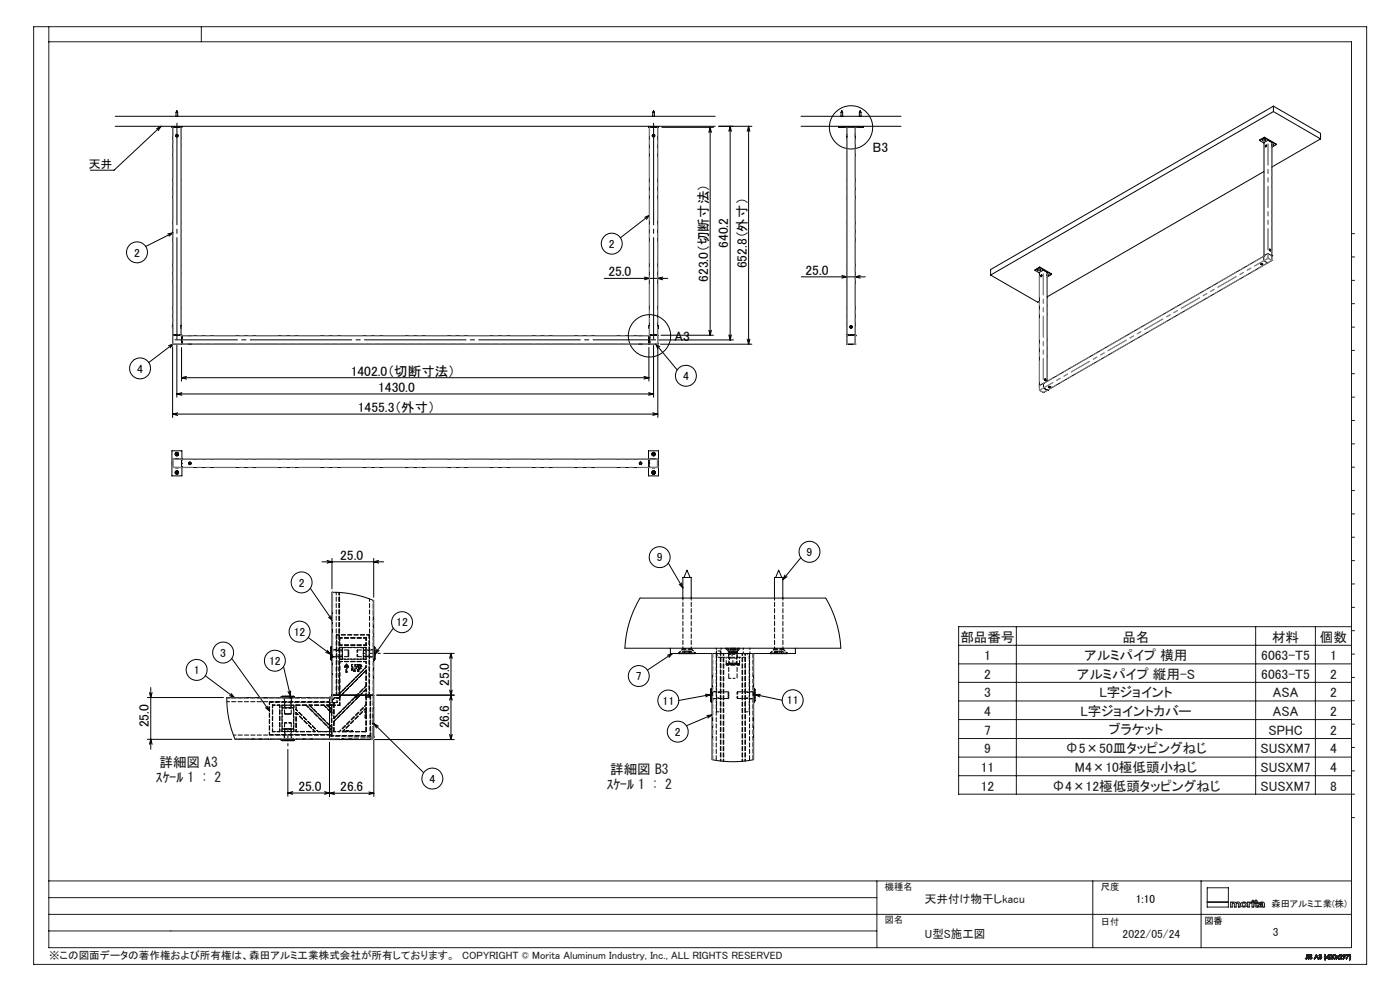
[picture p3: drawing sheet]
<svg xmlns="http://www.w3.org/2000/svg" width="420mm" height="297mm" viewBox="0 0 420 297" stroke-linecap="round" stroke-linejoin="round" font-family="sans-serif">
<g fill="none" stroke="#000" stroke-width=".3">
<path d="M34.6 37.8h180M34.6 34.9h180M48.3 37.8l-14.1 13.2h-7.1M48.3 37.8l-.8 1.4M48.3 37.8l-1.3 .8M51.6 37.8v.4h3v-.4M51.8 38.2v62.3M52.6 38.2h.1M52.6 38.2h1M52.8 34.9v-1.3h.5v1.3M52.9 33.6l.2-.4 .1 .4M53.6 38.2h.1"/>
<path d="M54.3 38.2v62.4h140.5M194.6 37.8v.4h3v-.4M194.8 38.2v62.4M195.6 38.2h.1M195.6 38.2h1M195.8 34.9v-1.3h.5v1.3M195.9 33.6l.2-.4 .2 .4M196.6 38.2h.1M197.3 38.2v62.3M198.6 38.2h15.4M213 38.2v62.3M213 38.2l.4 1.5"/>
<path d="M213 38.2l-.3 1.5M215.6 37.8h10M219 37.8v64.1M219 37.8l.4 1.6M219 37.8l-.3 1.6M224.6 37.8v65.3M224.6 37.8l.4 1.6M224.6 37.8l-.4 1.6M240.3 37.8h30M240.3 34.9h30M251.6 37.8v.4h7.4v-.4M252.1 38.2h.1"/>
<path d="M252.1 38.2h.9M252.3 34.9v-1.3h.5v1.3M252.4 33.6l.2-.4 .1 .4M253 38.2h.1M254.1 38.2v62.3M256.6 38.2l-.1 64.9M257.6 38.2h.1M257.6 38.2h1M257.8 34.9v-1.3h.5v1.3M257.9 33.6l.2-.4 .1 .4M258.6 38.2h.1M382 31.8v1.6"/>
<path d="M382 33.4l-84.8 49M382 31.8l-84.8 49v1.6M382 33.4l14.2 8.2M382 31.8l14.2 8.2v1.6M52.9 40.6l.3 .1zM53 40.5l.1 .3zM195.9 40.6l.3 .1zM196 40.5l.1 .3zM254 40.3v.8M254 40.3h.1M254 41.1h.1M256.6 40.3h.1"/>
<path d="M256.6 41.1h.1M256.6 40.3v.8M377.9 42.1l1.3 .8M378.7 42h.1M378.8 41.9l.1-.1a.29 .29 0 0 1 .5 0 .29 .29 0 0 1 0 .4 .29 .29 0 0 1-.5 0zM378.8 41.8l-.1 .2M379 41.9v.1M379 42v.1M379 41.9h.2M379 42h.1M379 42.1h.2M379 42h.2"/>
<path d="M379 41.9h.1M379 41.9v.2M379.2 42h.1M379.2 41.9h.1M379.2 41.9v.2M379.2 42.7h.1M379.2 42.7v34M379.2 51.4l-65.1 37.6M379.2 42v.1M379.2 41.9v.1M379.3 41.8l.1 .2M379.3 41.3l-1.4 .8"/>
<path d="M379.3 41.3l3.6 2.1M379.3 41.1l3.6 2.3M379.3 41.1v.2M379.3 41.1l-1.4 1M379.4 42h.1M379.6 44h.1M379.7 43.6h.2l-.1 .3zM379.7 43.7h.1M379.8 43.8h.1M379.8 43.6v.2M379.8 43.7h.1M379.9 43.5v.3l-.2 .2"/>
<path d="M380.4 42h.1M380.4 42l-1.2 .7M380.4 42l1.2 .7M381.6 42.7h.1M381.6 43.3a.27 .27 0 0 1 .3 0 .27 .27 0 0 1 0 .4 .27 .27 0 0 1-.3 0l.4-.2-.4-.2M381.6 43.5h.1M381.6 42.7v34M381.6 43.6h.1M381.6 43.4h.1M381.7 43.6h.1M381.7 43.5h.1M381.8 43.5h.1"/>
<path d="M381.8 43.4h.1M381.8 43.4v.2M381.8 43.4h-.1M381.8 43.5v.1M381.9 43.4l.1 .1M382.9 43.4l-1.3 .7M396.2 41.6l-14.6 8.5M51.9 69.8l-8.2 4.1M51.9 69.8l-1.2 1M51.9 69.8l-1.6 .3M194.8 64.5l-8.7 6.8M194.8 64.5l-.9 1.3"/>
<path d="M194.8 64.5l-1.4 .6M378.3 79.2l.2-.2 .3 .2M378.5 79.2h.1M378.6 79.2h.1M378.6 79.2h-.1M379.1 76.8l-66 38.1M379.2 76.7h.1M379.2 76.7l-.1 1.4 1.2 .7M379.2 76.6v.1M380.3 78.8l-66.1 38.1M380.4 76h.1M380.4 76l-1.2 .6"/>
<path d="M380.4 76l1.2 .7M380.9 74.7h.1M380.9 74.7l-.1 .3 .3 .2M381 74.9h.1M381 74.8v.2M381 75h.1M381 74.8v.1M381.1 74.9l-.1 .1M381.1 74.9v.1M381.5 78.1l-1.2 .7M381.5 78h.1M381.5 78.1h.1"/>
<path d="M381.5 78v.1M381.6 76.7l-.1 1.3M381.6 76.7h.1M51.8 97.6v.8M51.8 98.4h.1M51.8 97.6h.1M54.3 98.4h.1M54.3 97.6h.1M54.4 97.6v.4M54.4 98v.4M181.3 83.4h19M193.3 83l1.5 .4-1.5 .5"/>
<path d="M194.8 97.6v.8M194.8 98.4h.1M194.8 97.6h.1M197.3 98.4h.1M197.3 97.6h.1M197.4 97.6v.4M197.4 98v.4M198.8 83l-1.5 .4 1.5 .5M212.7 99l.3 1.5M213.4 99l-.4 1.5M240.4 83h19.2M252.6 82.5l1.5 .5-1.5 .4"/>
<path d="M255.2 97.9l.2 .1zM255.3 97.8v.3zM258.1 82.5l-1.5 .5 1.5 .4M297.2 82.4l14.1 8.2 .5-.3M310.5 81l1.3 .8M311.4 80.9h.1M311.4 80.8l.5-.1a.27 .27 0 0 1-.2 .4 .27 .27 0 0 1-.3-.3zM311.4 80.8l.1-.1a.31 .31 0 0 1 .5 0 .31 .31 0 0 1-.1 .5 .31 .31 0 0 1-.5-.2zM311.4 80.7v.2M311.5 81h.1M311.5 80.9h.1M311.6 80.8h.2"/>
<path d="M311.6 80.9h.1M311.6 80.8h.1M311.6 80.8v.2M311.6 81h.1M311.7 81h.1M311.7 80.9h.1M311.8 80.9h.1M311.8 80.8h.1M311.8 80.8v.2M311.8 80.9v.1M311.8 80.8v.1M311.9 80.7l.1 .2"/>
<path d="M311.9 80.2l-1.4 .8M311.9 80.2l3.6 2.1M311.9 80l3.6 2.3M311.9 80v.2M311.9 80l-1.4 1M312 80.9h.1M312.2 82.9h.1M312.2 82.5h.3l-.2 .3zM312.3 82.7v-.2v.2M312.3 82.7h.1M312.3 82.6l.1 .1M312.4 82.6l-.1 .1"/>
<path d="M312.5 82.4h.1M312.5 82.4l-.3 .5M312.9 81h.1M312.9 81l-1.1 .6v34l1.1-.7M313 81l1.1 .6v32.7M314.1 82.5h.2M314.1 82.3h.2M314.1 82.4h.1M314.1 82.2a.26 .26 0 0 1 .4 0 .26 .26 0 0 1 0 .4 .26 .26 0 0 1-.4 0l.5-.1zM314.2 82.4h.1M314.3 82.4h.1M314.3 82.5h.1"/>
<path d="M314.4 82.3h.1M314.4 82.4h.1M314.4 82.3v.2M314.4 82.3h-.1M314.4 82.4v.1M314.4 82.3v.1M314.5 82.3l.1 .1M315.5 82.3l-1.4 .7M51.8 104v21.1M51.8 100.5v2.5M51.8 100.5h.1M51.8 103h.1"/>
<path d="M51.8 103l.2 .1M51.8 100.5h2.5M52 103.1h.1M52 103l-7.4 5.7M52 103l-1 1.3M52 103l-1.4 .6M52 103.1h2.5M52.1 100.5h.1M52.3 100.5h.1M52.6 100.5h.1M52.8 100.5h.1M53.1 103.5v15.6"/>
<path d="M53.1 118.1h143M53.1 118.1l1.5 .4M53.8 100.5h.1M54 100.5h.1M54.3 100.5h.1M54.5 104.1v10.1M54.5 113.2h140.2M54.5 113.2l1.5 .4M54.5 100.6v2.5M54.5 100.6h.1M54.5 101.1h.1M54.5 100.9h.1"/>
<path d="M54.5 101.2h.1M54.5 102.8h.1M54.5 102.7h.1M54.5 102.5h.1M54.5 102.3h.1M54.5 101.4h.1M54.5 102.9h.1M54.5 103.1h140.2M54.6 117.7l-1.5 .4M56 112.8l-1.5 .4M56.6 100.6h.4M56.6 103.2h.8"/>
<path d="M56.6 100.6h.1M56.6 103.1v.1M57 100.6h.4M57 100.5l.4 .1M57 100.5l-.4 .1M57.4 100.6h.1M57.4 103.1v.1M191.8 100.6h.8M191.8 103.2h.4M191.8 100.6h.1M191.8 103.1v.1M192.2 103.2h.4"/>
<path d="M192.6 103.2h-.4M192.6 100.6h.1M192.6 103.1v.1M193.2 112.8l1.5 .4M194.6 117.7l1.5 .4M194.7 104.1v10.1M194.7 113.2l-1.5 .4M194.7 103.1h.1M194.7 100.6h.1M194.7 103.1h2.5M194.7 100.9h.1M194.7 101.1h.1"/>
<path d="M194.7 101.2h.1M194.7 102.5h.1M194.7 101.4h.1M194.7 102.7h.1M194.7 102.3h.1M194.7 102.8h.1M194.7 102.9h.1M194.7 100.6v2.5M194.8 100.5h.1M194.8 100.6h.1M194.8 100.5h2.5M195.1 100.5h.1"/>
<path d="M195.4 100.5h.1M196.1 103.5v15.6M196.1 118.1l-1.5 .4M196.3 100.5h.1M196.5 100.5h.1M196.7 103l6.5 7.9M196.7 103l1.2 .9M196.7 103l.6 1.5M196.9 100.5h.1M197 100.5h.1M197.2 103.1h.1M197.3 100.5v2.5"/>
<path d="M197.3 103h.1M197.3 103l-.1 .1M197.3 104v21.1M197.7 101.9h22.3M198.2 103.1h27.4M198.3 100.5h15.7M218.7 100.4l.3 1.5M219.4 100.4l-.4 1.5M224.2 101.6l.4 1.5M225 101.6l-.4 1.5M254 100.5h.1M254 100.5v2.6h2.5"/>
<path d="M254 100.6h.1M254.1 103l.1 .1M254.1 100.5h2.4M254.1 103v.1M254.2 103.1h.1M254.2 100.5h.1M254.3 100.5h.1M254.9 103.2h.8M254.9 103.1v.1M255.3 100.5h.1M255.7 103.1v.1M256.3 100.5h.1"/>
<path d="M256.5 103.1h.1M256.5 100.5h.1M256.6 100.5h.1M256.6 100.6h.1M311.8 115.6v1.4M311.8 117h.1M311.9 117l1.1 .6M312.9 114.9h.1M313 117.6h.1M313 114.9h.1M313.1 116.3h.1M313.1 114.9h.1"/>
<path d="M313.1 114.9l-.1 .1M313.1 114.9v1.4M313.1 116.3l1.1 .6M313.1 116.3l1.1 .7M313.4 113.6h.1M313.4 113.7l.4 .3zM313.4 113.6h.2a.25 .25 0 0 1 .2 .3 .25 .25 0 0 1-.3 .2 .25 .25 0 0 1-.1-.4zM313.4 113.6v.3l.3 .2M313.5 113.8h.1M313.6 113.7v.2zM313.6 113.8h.1M313.6 113.8h-.1"/>
<path d="M313.7 114.1h.1M314.2 117l-1.2 .6M314.2 116.9h.1M314.2 116.9v.1M314.5 116h.1M314.5 116l.2-.2 .4 .2M314.7 116h.1M314.8 116h-.1M314.8 116l-.1 .1M314.8 116l.1 .1M314.9 116h-.1M314.9 116v.1"/>
<path d="M315.1 116h.1M51.8 138.5v.8M51.8 139.3h.1M51.8 138.5h.1M51.8 124.1h145.5M51.8 124.1l1.5 .4M52.7 137.5h.8M52.7 137.5v.1M52.8 136l.2-.1a.26 .26 0 0 1 .3 .2 .26 .26 0 0 1-.3 .2zM53.3 123.7l-1.5 .4M53.5 137.5v.1M54.3 137.6h.1"/>
<path d="M54.5 137.6v.1M54.5 137.6h.1M54.5 137.6h-2.7v2.5M54.5 138.8h.1M54.5 139.8h.1M54.5 137.9h.1M54.5 137.6v2.5M54.5 137.6h140.2M54.6 137.6v-2.5h-3v7.5h3v-2.5M56.8 138.8l.3 .1zM56.9 138.7l.1 .3zM192 138.8l.3 .1z"/>
<path d="M192.1 138.7l.1 .3zM194.6 137.6v-2.5h3v7.5h-3v-2.5M194.7 137.6v.1M194.7 137.6h.1M194.7 137.6h2.6v2.5h-145.4M194.7 138.8h.1M194.7 139.8h.1M194.7 137.9h.1M194.7 137.7v2.4M194.8 137.6h.1M194.8 137.6h1.6M195.7 137.5h.8"/>
<path d="M195.7 137.5v.1M195.8 136l.2-.1 .3 .1a.26 .26 0 0 1-.2 .4 .26 .26 0 0 1-.3-.4zM195.8 123.7l1.5 .4M196.5 137.5v.1M197.3 124.1l-1.5 .4M197.3 139.3h.1M197.3 138.5h.1M197.4 138.5v.8M51.9 140.1h.1M52.7 140.2h.8M52.7 140.1v.1M52.8 141.5l.3-.1 .2 .3-.3 .1z"/>
<path d="M53.5 140.1v.1M54.3 140.1h.1M54.5 140.1h.1M194.7 140.1h.1M194.8 140.1h.1M195.7 140.2h.8M195.7 140.2h.7M195.7 140.1v.1M195.8 141.5l.2-.1a.26 .26 0 0 1 .3 .2 .26 .26 0 0 1-.3 .2zM196.5 140.1v.1M196.5 140.2h-.1M93.1 176.3l6.7 9.7"/>
<path d="M96.6 168.4h18.5M98.1 168l1.5 .4-1.5 .4M99.6 177.5l6.1 .5 3.2 .8 3.2 1.2v28.3h-12.5zM99.6 167.4v9.1M112.1 167.4v11.6M113.6 168l-1.5 .4 1.5 .4M192 179.2h55.7l1.7 3.3 1.6 4.3 .8 3.7 .4 3.8h-64.7l.4-3.8 .8-3.8 1.4-3.8zM200.5 168.7l4.4 7.5M203.8 175.1l1.1 1.1M204.4 174.7l.5 1.5M204.9 179.2v-6.1h2.5v6.1M205.2 173.1l.9-2.2 .9 2.2"/>
<path d="M232.3 179.2v-6.1h2.5v6.1M232.7 173.1l.9-2.2 .9 2.2M235.5 172.3l-.7 1.4M236.1 172.8l-1.3 .9M240.2 167.1l-5.4 6.6M69.5 197.3l11.4 15.8M85.1 199.8l2 8.8M92.5 191.1l6.7 5M97.7 195.5l1.5 .6M98.2 194.9l1 1.2M98.6 185l1.2 1M99.2 184.5l.6 1.5"/>
<path d="M99.3 193.8v4M99.3 193.8l-.1 .4v3.3l.1 .3M99.3 193.8h.3M99.3 197.8h.3M112.1 193.8h.3M112.1 197.8h.3M112.4 193.8v4M112.4 193.8l.1 .4v3.3l-.1 .3M113.1 194.5l-.6 1.5M113.7 195l-1.2 1M115.1 195.8h21.2M118 188.2l-5.5 7.8"/>
<path d="M135.3 195.8v25.8M135.3 195.8l.4 1.5M135.3 195.8l-.4 1.5M201.1 194.3v1.6h37.5v-1.6M201.7 195.9l-7.5 4.9M201.7 195.9l-1 1.1M201.7 195.9l-1.5 .5M203.6 195.9h5M213.6 195.9v31.8l5.1 .6 3.5-.1 3.9-.5v-31.8M231.1 195.9h5M44.2 209.1h22.8M44.8 207.6l.4 1.5 .4-1.5"/>
<path d="M45.2 206.1v18.5M61.6 202.5l8.7 6.6M68.9 208.5l1.4 .6M69.4 207.9l.9 1.2M79.7 212.1l1.2 1M80.3 211.6l.6 1.5M84.3 208.8l.4-.2h3.3l.3 .2M84.3 208.8h4M84.3 208.8v.3M86.4 207.3l.7 1.3M87.2 207.1l-.1 1.5M88.3 208.8v.3"/>
<path d="M98.8 211.3h.1M98.8 218.4h.1M98.8 219.2h.1M98.8 219.3h.1M98.8 213.1h.1M98.8 217.4h.1M98.8 210.5h.1M98.8 212.1h.1M99.4 209l-31.4 .1 .2 3.1 .4 3.2 .7 2.6 1.2 3.6h28.3v-.2M99.5 208.8l-.7 .2v12.4M99.5 208.3h12.6v12.7l-.2 .5-.5 .1M99.5 208.3h.1"/>
<path d="M99.5 208.3l.1 .5M99.6 208.8l-.2 .2M100.9 208.3h.1M101 208.3h.1M102.4 208.3h.1M107 208.3h.1M108.1 208.3h.1M109.8 208.3h.1M110.7 208.3h.1M110.8 208.3h.1M112.1 216.8l15 14.8M112.1 216.8l1.4 .8"/>
<path d="M112.1 216.8l.9 1.4M113 208.3h23.3M113.1 208.3h23.2M134.9 206.8l.4 1.5 .4-1.5M134.9 209.8l.4-1.5 .4 1.5M211.6 208.1l1.5 .1M213.1 208.2l-9.5 1.7M213.1 208.2l-1.4 .6M213.4 206.4l-.3 .3v3.3l.3 .4M213.4 206.4v4M213.4 206.4h.2M213.4 210.4h.2"/>
<path d="M213.6 214.2l-7.7 3.3M213.6 214.2l-1.2 1M213.6 214.2l-1.5 .3M226.1 206.4h.2M226.1 210.4h.2M226.3 206.4l.3 .3v3.3l-.3 .4M226.3 206.4v4M226.6 208.2l8.1 1.7M226.6 208.2l1.3 .7M228.1 208.1l-1.5 .1M44.2 221.6h25.3M44.8 223.1l.4-1.5 .4 1.5"/>
<path d="M84.3 221.8h4M84.3 221.8l.4 .2h3.3l.3-.2M84.3 221.6v.2M86.4 224.6v14.1M86.4 237.7h12.4M86.4 237.7l1.4 .4M87.8 237.2l-1.4 .5M88.3 221.6v.2M97.4 237.2l1.4 .5M98.8 221.4v.2h12.6M98.8 220.2h.1M98.8 237.7l-1.4 .4"/>
<path d="M98.8 222.4v16.3M98.8 237.7h13.3M98.8 237.7l1.6 .4M100.4 237.3l-1.6 .4M110.7 237.3l1.4 .4M111.4 221.6h.1M112.1 221.8v16.9M112.1 237.7l-1.4 .4M112.4 221.6h23.9M134.9 220.1l.4 1.5M135.7 220.1l-.4 1.5"/>
<circle cx="255.3" cy="38.2" r="6.5"/>
<circle cx="53.1" cy="40.7" r=".4"/>
<circle cx="53.1" cy="40.7" r=".34"/>
<circle cx="196.1" cy="40.7" r=".4"/>
<circle cx="196.1" cy="40.7" r=".34"/>
<circle cx="379.1" cy="42.1" r=".27"/>
<circle cx="379.8" cy="43.7" r=".23"/>
<circle cx="41.1" cy="75.6" r="3.1"/>
<circle cx="183.5" cy="73" r="3.1"/>
<circle cx="378.6" cy="79.1" r=".23"/>
<circle cx="378.6" cy="79.2" r=".2"/>
<circle cx="381" cy="75" r=".23"/>
<circle cx="381" cy="75" r=".19"/>
<circle cx="255.3" cy="98" r=".33"/>
<circle cx="255.3" cy="98" r=".4"/>
<circle cx="312.3" cy="82.6" r=".23"/>
<circle cx="42" cy="110.4" r="3.1"/>
<circle cx="194.8" cy="100.6" r="6.4"/>
<circle cx="205.8" cy="112.6" r="3.1"/>
<circle cx="314.8" cy="116" r=".18"/>
<circle cx="314.8" cy="116" r=".22"/>
<circle cx="53.1" cy="136.1" r=".5"/>
<circle cx="53.1" cy="136.1" r=".54"/>
<circle cx="57" cy="138.9" r=".33"/>
<circle cx="57" cy="138.9" r=".4"/>
<circle cx="192.2" cy="138.9" r=".4"/>
<circle cx="192.2" cy="138.9" r=".33"/>
<circle cx="196.1" cy="136.1" r=".54"/>
<circle cx="196.1" cy="136.1" r=".5"/>
<circle cx="53.1" cy="141.6" r=".5"/>
<circle cx="53.1" cy="141.6" r=".54"/>
<circle cx="196.1" cy="141.6" r=".54"/>
<circle cx="196.1" cy="141.6" r=".5"/>
<circle cx="90.5" cy="174.6" r="3.1"/>
<circle cx="197.9" cy="167" r="3.1"/>
<circle cx="242.8" cy="165.4" r="3.1"/>
<circle cx="67" cy="195.6" r="3.1"/>
<circle cx="82.5" cy="198" r="3.1"/>
<circle cx="89.9" cy="189.3" r="3.1"/>
<circle cx="120.6" cy="186.5" r="3.1"/>
<circle cx="59" cy="200.8" r="3.1"/>
<circle cx="191.6" cy="202.6" r="3.1"/>
<circle cx="200.5" cy="209.9" r="3.1"/>
<circle cx="203.3" cy="219.3" r="3.1"/>
<circle cx="237.8" cy="209.9" r="3.1"/>
<circle cx="129.7" cy="233.3" r="3.1"/>
</g>
<g fill="none" stroke="#191924" stroke-width=".3">
<path d="M10.1 8h399.9v281h-399.9zM14.6 8v276h390.8v-271.5h-390.8M60.4 8v4.5M405.4 70h1M405.4 77h1M405.4 84h1M405.4 91h1M405.4 98h1M405.4 105h1M405.4 112h1M405.4 119h1M405.4 126h1"/>
<path d="M405.4 133h1M405.4 140h1M405.4 147h1M405.4 154h1M405.4 161h1M405.4 168h1M405.4 175h1M287.6 193.4h117.8M287.6 199h117.8M304.9 187.8v50.2M376.7 187.8v50.2M394.6 187.8v50.2"/>
<path d="M405.4 187.8h-117.8v50.2h118.8M405.4 182h1M405.4 189h1M405.4 196h1M287.6 204.5h117.8M287.6 210.1h117.8M287.6 215.6h117.8M405.4 203h1M405.4 210h1M405.4 217h1M287.6 221.3h117.8M287.6 226.9h117.8"/>
<path d="M287.6 232.5h117.8M405.4 224h1M405.4 231h1M405.4 245h1M14.6 279h248.5M14.6 274h390.8M14.6 269h248.5M14.6 264h390.8M263.1 264v20M327.8 264v20M360.3 264v20M362.2 270.4h6.3"/>
<path d="M362.2 266.1h6.3v5.7h-6.3zM369.2 270.4h.5v.1l.5-.2 .5 .3a.74 .74 0 0 1 1.3 .2v1h-.5v-.9a.34 .34 0 0 0-.4-.3 .34 .34 0 0 0-.3 .4v.8h-.5v-.9a.32 .32 0 0 0-.3-.3 .32 .32 0 0 0-.3 .4v.8h-.5zM372.4 270.6a.96 .96 0 0 1 1.2-.3 .96 .96 0 0 1 .5 1.2 1 1 0 0 1-1.2 .4 1 1 0 0 1-.7-1.1zM374.3 270.4h.5v.1l.7-.2v.3l-.7 .3v.9h-.5zM375.6 270.4h.5v1.4h-.5zM376.6 269.8h.4v.6h.4v.2h-.4v.9l.4 .1v.3l-.8-.2v-1.1h-.3v-.2h.3zM377.7 270.6a.96 .96 0 0 1 1.1-.2 .96 .96 0 0 1 .5 1.1l.1 .3-.6-.1a.79 .79 0 0 1-1.3-.4l.4-.3a.65 .65 0 0 0 .9-.4l-1.2 .2zM378 271.3l.8-.2a.44 .44 0 0 1-.3 .5 .44 .44 0 0 1-.5-.2zM391.7 287.2l-.1 .1M392.1 286.9l-.2 .4-.2-.1M392.1 286.9l-.1 .4-.3-.1M392.1 286.9v-.8l.1 .8"/>
<path d="M392.2 286.9v.4h-.6M392.2 286.9l-.2 .5-.4-.1M392.5 286.1l.2 1.3zM392.9 287.1h-.1M393.5 286.4l-.4-.1 .5 .9-.4 .2-.4-.3M393.5 286.4l-.4-.2 .1 .4a.41 .41 0 0 1 .3 .6 .41 .41 0 0 1-.7-.1M393.6 286.3l-.5-.2-.2 .2 .6 .8-.4 .2-.2-.2M393.6 286.3l-.6-.1-.1 .3 .6 .6-.3 .2-.3-.2M393.6 286.3l-.1 .1M394.9 286.1l.6 1.3-.3-.5h-.6l-.3 .5zM394.9 286.4l.2 .4h-.4zM395.6 287h.2"/>
<path d="M395.7 286.4l.5-.3 .3 .8-.4 .5-.4-.1-.1-.3M395.7 286.4l.3-.3a.32 .32 0 0 1 .4 .1 .32 .32 0 0 1-.1 .5 .42 .42 0 0 1 0 .7 .42 .42 0 0 1-.7-.4M395.7 286.4h.1M395.8 286.4l.3-.2 .2 .1-.3 .3M395.8 286.4l.2-.2 .3 .1-.3 .3M396 286.7l.3 .1v.4l-.3 .1-.2-.3M396 286.7h.1a.3 .3 0 0 1 .3 .4 .3 .3 0 0 1-.3 .2 .3 .3 0 0 1-.3-.3M396 286.6v.1M397.5 287.7h.1M397.5 286.1l-.2 .7 .2 .9M397.5 286.1l-.2 .6 .2 1M397.5 286.1h.2"/>
<path d="M397.7 286.1l-.2 .6 .1 1M398.5 286.4v.5h-.4zM398.6 286.1h.1M398.6 286.1l.1 1-.2 .3v-.3h-.7zM398.9 286.5l.2-.4 .5 .1 .1 .3-.2 .4M398.9 286.5a.42 .42 0 0 1 .6-.3 .42 .42 0 0 1 0 .7M398.9 286.5h.1M399 286.5l.2-.3h.3l.1 .3-.3 .3M399 286.5a.3 .3 0 0 1 .4-.3 .3 .3 0 0 1 .1 .5l-.2 .1M399.3 286.8l-.4 .6h.8l-.6-.1 .4-.4M400 286.2h.6v1.1a.61 .61 0 0 1-.8-.3 .61 .61 0 0 1 .2-.8zM401.8 286.5l.2-.4 .5 .1 .1 .3-.2 .4"/>
<path d="M401.8 286.5a.43 .43 0 0 1 .6-.4 .43 .43 0 0 1 0 .8M401.8 286.5h.1M401.9 286.5l.2-.3h.3l.1 .3-.3 .3M401.9 286.5a.29 .29 0 0 1 .4-.3 .29 .29 0 0 1 .1 .5l-.2 .1M402.2 286.8l-.5 .6M402.4 286.9l-.4 .4 .6 .1h-1.1l-.3-.4-.4 .4 .4-.5-.4-.4 .4 .3 .5-.3-.4 .4 .4 .5M403 286.3h.4v.4h-.4zM403.3 286.8l-.5-.3 .4-.4 .4 .2-.1 .5M403.3 286.8a.39 .39 0 0 1-.4-.5 .39 .39 0 0 1 .6-.2 .39 .39 0 0 1 0 .6v.1M403.3 286.8l-.3 .6 .5-.6M403.9 286.1h.8l-.7 1.3 .5-1.2zM404.8 287.7h.2"/>
<path d="M404.9 286.1l.1 1-.2 .6M404.9 286.1h.1M405 286.1l.2 1.1-.2 .5M405 286.1l.2 1-.2 .6"/>
<circle cx="373.2" cy="271.1" r=".5"/>
<circle cx="375.9" cy="270" r=".24"/>
<circle cx="400.3" cy="286.8" r=".46"/>
</g>
<path d="M108.9 195.8h5.2M86.4 223.5v-5.2" fill="none" stroke="#000" stroke-width=".3" stroke-dasharray="30.5 1.3 1.3 1.3" stroke-dashoffset="29.8"/>
<path d="M53.1 36.2v66.3M196.1 36.2v66.3" fill="none" stroke="#000" stroke-width=".3" stroke-dasharray="30.5 1.3 1.3 1.3" stroke-dashoffset="-.8"/>
<path d="M196.7 101.9h-144.2" fill="none" stroke="#000" stroke-width=".3" stroke-dasharray="30.5 1.3 1.3 1.3" stroke-dashoffset="11.7"/>
<path d="M51.9 38.2v62.3M194.9 38.2v62.3M254.1 38.2v62.3M54.3 100.5v-62.3M197.3 100.5v-62.3M256.5 100.5v-62.3" fill="none" stroke="#808080" stroke-width=".3" stroke-dasharray="6.3 1.3 1.3 1.3 1.3 1.3" stroke-dashoffset="3.8"/>
<path d="M54.5 103.1h140.2M194.7 100.6h-140.2M194.7 137.6h-140.2M54.5 140.1h140.2" fill="none" stroke="#808080" stroke-width=".3" stroke-dasharray="6.3 1.3 1.3 1.3 1.3 1.3" stroke-dashoffset="2.9"/>
<g fill="none" stroke="#808080" stroke-width=".3" stroke-dasharray="6.3 1.3 1.3 1.3 1.3 1.3">
<path d="M379 41.9h.1M379.1 42h.1M379.2 42h.1M379.2 41.9h.1M381.6 43.4h.1M381.7 43.5h.1M381.8 43.4h.1M379.2 78.1l1.1-.7M379.2 76.7h.1M379.2 76.6v.1M379.2 76.7l-.1 .1M380.3 78.8l1.1-.7"/>
<path d="M380.3 77.4l.1-.1M380.3 77.4h.1M380.3 77.4l.1 .1M380.4 77.3v-1.3M380.4 77.4v.1M380.4 77.4h.1M380.4 77.5l-1.2 .6M380.4 77.5l.1-.2M380.4 77.5v-.1M380.4 77.5h.1M380.4 77.4v-.1M380.4 77.4l.1-.1"/>
<path d="M380.4 76l.1 1.3M380.5 77.3l-.1 .1M380.5 77.3h-.1M380.5 77.3h.1M380.5 77.3l1 .7M381.4 78.1l.1-.1M381.4 78.1l-1-.6M381.4 78.1h.1M381.5 78.1h-.1M381.5 78h.1M381.5 78v.1M381.5 78.1v-.1"/>
<path d="M381.5 78l.1-1.4M381.6 78h-.1M311.6 80.8v.1M311.6 80.9h.1M311.7 80.9h.1M311.8 80.8v.1M314.2 82.3v.1M314.2 82.4h.1M314.3 82.4h.1M314.4 82.3v.1M51.8 103h.1M51.9 100.5v2.5"/>
<path d="M51.9 103h-.1M51.9 103h.1M51.9 103v.1M51.9 103.1h.1M51.9 103.1h-.1M51.9 103.1v-.1M52 103h.1M52 103l-.1 .1M52 103.1h-.1M52 103l2.5 .1M52 103v.1M54.3 100.6h.1"/>
<path d="M54.3 100.6v-.1M54.3 100.5h.1M54.4 100.6h-.1M54.4 100.6h.1M54.5 100.6h-.2M194.7 103.1l2.5-.1M194.8 100.6h.1M194.8 100.5h.1M194.9 100.5v.1M194.9 100.6h-.1M194.9 100.6h-.2M197.2 103h.1"/>
<path d="M197.2 103v.1M197.2 103.1h.1M197.2 103l.1-2.5M197.3 103h-.1M197.3 103l-.1 .1M197.3 103h.1M197.3 103v.1M254.1 100.6h.1M254.1 103.1v-.1M254.1 103v-2.5M254.1 103h.1M254.1 103v.1"/>
<path d="M254.1 100.5l.1 2.5M254.1 103.1h.1M254.2 103h-.1M254.2 103h.1M254.2 103h2.3M254.2 103.1v-.1M254.2 103.1h-.1M256.4 103.1h.1M256.4 103.1l.1-.1M256.5 103h.1M256.5 103v-2.5M256.5 103.1h.1"/>
<path d="M256.5 103.1h-.1M256.5 103v.1M256.5 103.1v-.1M256.6 103h-.1M256.6 103h.1M256.6 103l-.1 .1M256.6 103v.1M256.6 100.5v2.5M256.6 100.6h.1M311.8 115.5l.1 1.4M311.9 116.9h-.1M311.9 116.9v.1"/>
<path d="M311.9 117h.1M311.9 116.9h.1M311.9 117v-.1M311.9 116.9l1.2-.6M312 117l1 .6M312 117h.1M312 117h-.1M313 115v-.1M313 114.9v.1M313 114.9h.1M313 117.6h.1M313 117.6h-.1"/>
<path d="M313 117.6l1.2-.7M313.1 114.9l-.1 .1M313.1 116.3l-1.2 .7M51.8 140v-2.3M51.8 137.7l.1-.1M51.8 140h.1M51.8 137.7h.1M51.8 140l.1 .1M51.8 137.7v-.1M51.9 137.6h.1M51.9 137.6v.1M51.9 137.6l-.1 .1"/>
<path d="M51.9 137.7h-.1M51.9 137.7v-.1M52 137.6h.1M52 137.6h-.1M52 140h-.2M52 140h-.1M52 137.7h-.2M52 137.7v2.3M52 137.7h-.1M52 140h.1M52 140l2.5 .1M52 137.6v.1"/>
<path d="M52 137.6h2.5M52 137.7l-.1-.1M52 137.7h.1M54.3 137.6h.1M54.5 137.6l-2.5 .1M194.7 137.6h2.5M194.9 137.6h.1M197.2 140h.1M197.2 140v-.1M197.2 137.7l-2.5-.1M197.2 137.6h.1M197.2 137.6v.1"/>
<path d="M197.2 139.9l.1 .1M197.2 139.9v-2.2M197.2 137.7h.1M197.2 137.7l.1-.1M197.3 137.6h.1M197.3 137.6v.1M197.3 137.6h-.1M197.3 140h.1M197.3 137.7v2.3M197.3 137.7v-.1M197.3 137.7h.1M197.3 137.7l-.1-.1"/>
<path d="M197.3 140v.1M51.8 140.1v-.1M51.9 140h.1M51.9 140h-.1M51.9 140v.1M51.9 140.1h.1M52 140.1l-.1-.1M52 140.1v-.1M52 140.1h-.1M54.3 140.1h.1M54.5 140.1h-2.5M194.7 140.1l2.5-.1"/>
<path d="M194.9 140.1h.1M197.2 140.1v-.1M197.2 140.1h-2.5M197.2 140.1h.1M197.2 140.1l.1-.1M197.3 140.1h-.1M213.8 195.8v31.9M99.3 209h.1M99.6 208.8l-.2 .2M99.6 208.8l.2 .4M99.6 208.8h-.1M99.8 209.2l-.4-.2"/>
<path d="M99.8 209.2h-.9M99.8 208.3v.9M111.4 221.1l.3-.3M111.4 221.1v.5M111.4 221.1l.3 .3M111.4 221.6l.3-.2M111.7 221.4l-.3 .2M111.7 221.4h.1M112 221.1l-.3-.3M112 221.1l-.3 .3M112 221.2v-.1M112 221.2l-.3 .2"/>
<path d="M112 221.2l.2-.3M112.2 220.8h-.5M112.2 220.8l-.2 .3M226 227.7v-31.9"/>
</g>
<g fill="none" stroke="#000" stroke-width=".3" stroke-dasharray="1.3 .6" stroke-dashoffset=".5">
<path d="M100.9 177.5v30.8M101.7 177.5v30.8M101.9 177.5v30.8M110.9 179.5v28.8M100.9 190.2h9.9M101.9 191.1v2.3M101.9 198.2v9.8M101.9 194h7.9M101.9 198.3h7.9M101.9 191.2v2.1M101.9 191.2h7.9M101.9 193.3v-2.1"/>
<path d="M104 199l-.7 .7M104.4 195.8v-1M104.4 196.8v-1M104.6 199.7l-.6-.7M109.8 191.2v2.1M109.8 193.3h-7.9M109.8 197.6h-7.9M109.8 191.2h-7.9M109.8 193.3v-2.1M109.9 193.4v-2.3M110.8 196.7v11.6M217.9 198.9h1"/>
<path d="M218 199.2h3.9h-3.9M218.9 198.9h-1M219.4 195.4h.5h-1.1h.6M219.5 195.6h.4h-1.1h.7M219.6 197h4M219.9 198.9h-1M220.3 195.6h-.4h1h-.6M220.3 195.4h-.4h1.1h-.7M220.4 199.1h-1M220.9 198.9h-1M220.9 198.9h1M221.8 199.2h-3.9h3.9"/>
<path d="M221.9 198.9h-1M68 209.2h30.9M68.1 210.3h30.8M81.7 211.3h2.2M81.8 211.3v8M81.8 219.3h2.1M81.8 219.2v-7.8M81.8 211.4h2.1M83.9 211.4v7.8M83.9 219.2h-2.1M83.9 211.3v8M83.9 211.3h-2.1"/>
<path d="M83.9 219.3h-2.2M84.6 219.3v-8M85.4 213.9h1M86.4 213.9h1M87.2 210.4h11.7M88.2 211.3v8M94.4 219.2l-5.5-5.5M98.1 211.3l.8 .8M98.2 211.4l.7 .6M98.9 209.2h.9M98.9 209v2.3M99.5 219v-1"/>
<path d="M99.5 213.7v-1M99.5 219.3h-4.1M99.5 212.8l-1.5-1.5M99.6 209.7l.7-.7M99.8 208.3v-30.8M99.8 209.2v-.9M100.1 211.3v4.1M100.2 210.6h.9M100.4 209.1l-.7 .7M100.9 208.3v-11.6M101.7 208.3v-30.8M101.9 208.3h-2.3"/>
<path d="M101.9 211.4v-2.3M106.5 208.9h1M109.8 212.3l-6.9 6.9M218.4 208.3v-1M218.4 209.3v-1M70 220.3h28.9M80.8 220.2v-9.8M98.9 220.2h-11.7M99.4 220.5h11.7M111.1 220.5v-11.7"/>
</g>
<g fill="none" stroke="#000" stroke-width=".3" stroke-dasharray="1.3 .6" stroke-dashoffset=".4">
<path d="M101.9 198.2h8M101.9 197.6h.8M102.7 194h-.8M102.7 194.1h6.3M104.6 195.8v.8M104.6 195v.8M109 197.5h-6.3M109.1 197.6h.7M109.8 194h-.7M109.9 193.4h-8M109.9 191.1h-8M218.2 199.1h.9"/>
<path d="M218.5 195.1v.7M220.7 199.1h.8M221.2 195.8v-.7M81.7 219.3v-8M83.9 219.3v-8M84.6 211.4v.7M84.6 218.5v.7M84.7 218.4v-6.2M86.4 214h-.9M87.2 214h-.8M88.1 212.2v6.2M88.1 219.2v-.7"/>
<path d="M88.1 212.1v-.7M88.8 213.5l5.8 5.8M92.9 211.4h4.2M94.5 219.3l-5.7-5.7M97.2 211.3h-4.4M98 211.3h.9M98.9 211.3h-.8M98.9 218.4l-7.1-7M98.9 218.3l-7-7M98.9 213l-1.7-1.7M98.9 213.1l-1.8-1.7M98.9 217.4l.6 .6"/>
<path d="M98.9 217.4l.5 .5M98.9 212.1l.6 .6M98.9 212l.5 .6M98.9 210.5v.8M98.9 209v2.3M99.4 217.9v-4.3M99.4 218.9l-.5-.5M99.4 213.6l-.5-.5M99.5 213.7v4.2M99.5 219l-.6-.6M99.5 213.7l-.6-.6M99.5 212.8v.9"/>
<path d="M99.5 218.1v.9M99.6 210.6v-.9M99.7 209.8v.7M100.2 211.3v-.7M100.2 210.6v.7M100.2 210.6v.8M100.4 209.1h.7M101.9 208.3v.9M101.9 208.3h-2.3M101.9 209v-.7M101.9 208.3h-.9M101.9 209.3h-.8"/>
<path d="M101.9 209.1h-.8M102.4 208.3l-.5 .5M102.5 208.3l-.6 .5M102.8 219.3l7-7.1M106.5 208.9l.6-.6M107.6 201.2v-.7M108.1 208.3l-.6 .6M109.8 206.6l-1.7 1.7M109.8 208.9h.9M109.8 208.9v2.4M109.9 208.9v-2.4M109.9 208.9v2.4"/>
<path d="M218.6 208.3v.9M218.6 207.5v.8"/>
</g>
<g fill="none" stroke="#000" stroke-width=".3" stroke-dasharray="1.3 .6">
<path d="M99.7 196v-.4M99.7 195.6h-.5M99.7 196h-.5M99.7 195h-.5M99.7 195.6v-.6M99.7 196.5v-.5M99.7 196.5h-.5M101 190.3l-.1-.1M101.9 198.2v.1M101.9 193.4v-.1M101.9 191.1v.1M101.9 193.3h.1"/>
<path d="M101.9 191.2h.1M101.9 198.3h.1M101.9 197.6h.1M101.9 194h.1M102.7 194v.1M102.7 197.6v-.1M103.3 199.7l.2 .2M103.3 199.7h.1M103.5 199.9l.3-.3M103.5 199.9h.1M103.8 199.6h.1M104 199h.1"/>
<path d="M104.1 199.6h.1M104.1 199.6l.3 .3M104.4 196.8l.2-.2M104.4 199.9h.1M104.4 199.9l.2-.2M104.6 199.7h.1M104.6 195l-.2-.2M105.4 199.2h.1M105.8 199.2h.1M105.8 199.2h-.4M106.5 199.2h.1M106.9 199.2h-.4"/>
<path d="M106.9 199.2h.1M107.1 196.6l.2 .2M107.3 199.2h.1M107.3 194.8l-.2 .2M107.6 199.5h.1M107.6 199.5h.2M107.8 199.2h-.5M107.8 199.2h.1M107.8 199.5h.1M107.8 199.5l.3 .3M108.1 199.8l-.3 .4M108.1 199.8h.1"/>
<path d="M108.3 199.4l-.5-.2M108.3 199.4v-.1M108.3 199.3l-.5-.1M108.5 199.8h.1M108.5 199.8l-.2-.4M108.5 199.8l-.2-.5M109.1 194l-.1 .1M109.1 197.6l-.1-.1M109.8 199.9h.1M109.8 191.2h.1M109.8 193.3h.1M109.8 198.3h.1"/>
<path d="M109.8 194h.1M109.8 197.6h.1M109.9 198.2l-.1 .1M109.9 200l-.1-.1M109.9 193.4l-.1-.1M109.9 191.1l-.1 .1M110.7 190.3l.1-.1M112 196h.6M112 195.6v.4M112 195.6h.6M112 196v.5M112 196.5h.6"/>
<path d="M112 195v.6M112 195h.6M203.6 195.7v.1M204.7 194.2v.4M204.8 195.2h.5M205.3 195.2h.5M206.5 195.2h.5M207 195.2h.4M207.5 194.6v-.4M208.6 195.7h-5M208.6 195.8v-.1M213.8 195.8v31.9"/>
<path d="M217.9 198.9v.3M217.9 199.2l.1 .1M217.9 194.3v.2M218.2 199.1v-.2M218.2 199.1v.2M218.6 194.8v-.5M218.6 194.8h.6M218.6 197l.2 .2M218.8 195.4v.2M218.8 195.6l-.2 .5M218.8 198.7l-.2 .2M218.9 199.1v-.2"/>
<path d="M219.1 199.1v-.2M219.1 199.1h.3M219.2 194.8h.4M219.2 194.8v-.5M219.4 199.1v-.2M219.6 194.8h.5M219.6 194.8v-.5M220.1 194.8v-.5M220.1 194.8h.4M220.4 199.1v-.2M220.4 199.1h.3M220.5 194.8h.6"/>
<path d="M220.5 194.8v-.5M220.7 199.1v-.2M220.9 199.1v-.2M220.9 197.2l.2-.2M220.9 195.6l.1-.2M221.1 198.9l-.2-.2M221.1 196.1l-.2-.5M221.1 194.8v-.5M221.5 199.1v-.2M221.5 199.3v-.2M221.8 199.3l.1-.1M221.9 199.2v-.3"/>
<path d="M221.9 194.5v-.2M226 195.8v31.9M231.1 195.7v.1M232.2 194.2v.4M232.3 195.2h.5M232.8 195.2h.5M234 195.2h.5M234.5 195.2h.4M235 194.6v-.4M236.1 195.7h-5M236.1 195.8v-.1M80.9 210.5l-.1-.1"/>
<path d="M81.7 211.3h.1M81.7 219.3h.1M81.8 219.3v-.1M81.8 211.3v.1M83.9 219.3v-.1M83.9 211.3v.1M83.9 219.3h.1M83.9 211.3h.1M84.6 211.3v.1M84.6 219.3v-.1M84.6 212.1l.1 .1M84.6 218.5l.1-.1"/>
<path d="M85.4 213.9l.1 .1M85.5 216.5l-.1 .2M85.6 209.1h.6M85.6 209.1v-.5M86.2 209.1h.4M86.2 209.1v-.5M86.6 209.1v-.5M86.6 209.1h.5M87.1 209.1v-.5M87.2 214l.2-.1M87.4 216.7l-.2-.2M88.1 218.5v-.1"/>
<path d="M88.1 212.1v.1M88.2 211.3l-.1 .1M88.2 219.3l-.1-.1M88.8 212.7h.1M88.8 211.3h.1M88.8 213.5v.1M88.8 219.3h.1M88.8 211.3h3.1M88.8 211.3l.1 .1M88.8 212.7l.1-.1M88.8 219.3l.1-.1M88.9 213.7l-.1-.1"/>
<path d="M91.8 211.4l.1-.1M91.9 211.3h.1M91.9 211.3l7.6 7.7M92.7 211.3h.1M92.9 211.4l-.1-.1M94.4 219.2l.1 .1M94.6 219.3h-.1M95.4 219.3h.1M95.5 219.2l-.1 .1M97.1 211.4l.1-.1M97.2 211.3h.1M98 211.3h.1"/>
<path d="M98.2 211.4l-.1-.1M98.9 219.3h.6M98.9 211.4h.5M98.9 211.3h.1M98.9 210.5v-.1M98.9 210.5h.1M98.9 209h.1M98.9 211.3h.6M99.3 209h-.4M99.3 209h.1M99.4 209l.4 .2M99.4 209h-.1"/>
<path d="M99.4 211.4l.1-.1M99.4 219.2l.1 .1M99.4 219.2v-.3M99.4 218.9l.1 .1M99.4 217.9l.1 .1M99.4 213.6l.1 .1M99.4 212.6l.1 .1M99.4 219.2h-.5M99.4 211.4h.1M99.5 217.9h-.1M99.5 212.6h-.1M99.5 219v.2"/>
<path d="M99.5 219.2h-.1M99.5 212.8v-.2M99.5 213.7h.1M99.5 219h.1M99.5 218.1v-.2M99.5 219.3v-.1M99.5 211.3v.1M99.6 208.3h.1M99.6 208.8h.1M99.6 208.3v.5M99.6 208.8h-.1M99.6 208.8l-.3 .2"/>
<path d="M99.7 210.5l-.1 .1M99.7 209.8l-.1-.1M99.8 209.2l-.2-.4M100.1 211.3h.1M100.1 210.6h.1M100.1 215.4l.1-.1M100.1 216.2h.1M100.1 219.3h.1M100.1 216.2v3.1M100.1 211.3h-.6M100.2 211.3h.1M100.2 210.6h.1"/>
<path d="M100.2 210.6h-.6M100.2 211.3v.1M100.2 216.2h.1M100.2 219.2v.1M100.2 211.4h.1M100.2 215.2v.1M100.4 209.1l-.1-.1M101 208.3h.1M101.1 209.1h.1M101.1 210.5v.1M101.1 209.3l.1-.1M101.2 209l-.1 .1"/>
<path d="M101.2 209.2v-.2M101.8 219.2v.1M101.8 219.3h.1M101.9 208.3h.1M101.9 208v-.1M101.9 208.8h.1M101.9 208.3v.5M101.9 209h.1M101.9 208.8v-.5M101.9 211.3v.1M101.9 209.3v-.1M101.9 209.1v-.1"/>
<path d="M101.9 211.4h.1M101.9 207.8v.1M102.7 219.3h.1M102.9 219.2l-.1 .1M103.8 201.4h.3M103.8 201.4h.1M103.8 218.9v.4M103.8 218.9l.2 .2M104 219.3v-.2M104.1 201.4h.1M105.4 200.4h.1M105.7 219.3v-.4"/>
<path d="M105.8 200.4h.1M106.2 201.2h.1M106.2 200.9h.1M106.5 200.4h.1M106.5 208.9h.1M106.9 200.4h.1M107.3 201.2h.3M107.3 201.2h.1M107.5 208.9h.1M107.6 200.5h.1M107.6 200.5h.2M107.6 200.2h.1"/>
<path d="M107.6 201.2h.1M107.8 200.2h-.2M107.8 200.2h.1M107.8 200.5h.1M109.5 215.1h.3M109.7 213.5l-.2-.2M109.7 213.5h.1M109.8 206.6v-.1M109.8 219.2h-6.9M109.8 212.3v-.1M109.8 212.3v6.9M109.8 211.2v.1"/>
<path d="M109.8 205.6h.1M109.8 201v-.1M109.8 208.9v-.6M109.8 208.9h.1M109.8 219.3v-.1M109.8 219.3h-7M109.8 212.2v7.1M109.8 213.3h-.3M109.9 205.6h-.1M109.9 200.8l-.1 .1M109.9 206.5h-.1M109.9 212.1l-.1 .1"/>
<path d="M109.9 211.3h-.1M109.9 219.3h-.1M110.7 208.9l.1-.1M110.7 208.9v-.6M110.7 208.9h.3M110.8 208.3v.5M111 208.9l.1-.1M111 208.9h.1M111.1 208.8h-.3M213.7 208.5v-.3M213.7 208.5h-.5M213.7 208.2h-.5"/>
<path d="M213.7 209.1v-.6M213.7 209.1h-.5M213.7 208.2v-.6M213.7 207.6h-.5M218.4 209.3l.2-.1M218.6 207.5l-.2-.2M221.1 209.2l.2 .1M221.3 207.3l-.2 .2M226 208.2v.3M226 208.2h.6M226 208.5h.6M226 208.5v.6"/>
<path d="M226 207.6v.6M226 209.1h.6M226 207.6h.6M80.9 220.1l-.1 .1M85.6 221.4v.6M86.2 221.4v.6M86.2 221.4h-.6M86.6 221.4h-.4M86.6 221.4v.6M87.1 221.4h-.5M87.1 221.4v.6M98.9 220.1h.6"/>
<path d="M99.4 220.2v.3M99.4 220.2h-.5M99.5 220.5h-.1M99.5 220.5v-.4M99.5 220.1l-.1 .1M99.5 220.5h.1M111 220.5h.1M111.2 221.1v.5M111.4 221.6l.5-.3M111.5 221l.3 .3M111.5 221l-.3 .1M111.7 220.8h.5"/>
<path d="M111.7 220.8l.3 .3M111.7 220.8l-.2 .2M111.8 221.3l.2-.2M111.9 221.3h.1M111.9 221.3h-.1M112 221.2l-.1 .1M112 221.1l.2-.3M112 221.1v.1M112.2 220.9l-.2 .3M213.8 227.7v-31.9M226 227.7v-31.9"/>
</g>
<g fill="none" stroke="#000" stroke-width=".3" stroke-dasharray="1.3 .6" stroke-dashoffset=".6">
<path d="M204.9 179.2v15.3M232.4 179.2v15.3M99.6 196.9h1.3M100.9 194.7h-1.3M101.9 198.3v9.6M105.4 199.2v1.2M106.5 199.2v1.2M107.3 199.2v2M107.3 194.8v2M110.7 190.3h-9.7M110.9 196.9h1.2M112.1 194.7h-1.2"/>
<path d="M207.4 194.5v-15.3M216.1 195.1h-1.1M216.1 197h-1.1M217.6 194.2l.9 .9M217.9 194.5h2M217.9 194.3h2M217.9 194.5l.9 .9M218 199.3h3.8M218.6 196.1h1.3M218.6 195.8v1.2M218.8 197.2h2.1M218.8 198.7h2.1"/>
<path d="M218.9 198.9h2M219.6 195.8v1.2M219.9 194.5h2M219.9 194.3h2M219.9 196.1h1.2M221 195.4l.9-.9M221.1 197v-1.2M221.2 195.1l.9-.9M234.9 194.5v-15.3M80.9 210.5v9.6M85.2 209v1.3M87.4 216.7h-2"/>
<path d="M87.5 210.3v-1.3M88.8 213.5v5.8M88.9 212.6v-1.2M94.6 219.3h-5.8M98.9 211.3h1.3M99.4 212.6v-1.2M99.5 211.4v1.2M99.5 219.3v1.2M99.5 218.1l-6.8-6.8M100.1 211.3h-1.2M100.2 215.3v-4M100.2 211.4v3.8"/>
<path d="M100.2 215.2l6.9-6.9M101.9 211.3v-2M105.4 200.4l.2 .6 .6 .2M105.8 200.4v-1.2M106.2 201.2l.4-.1 .3-.7M106.2 201.2l.6-.3 .1-.5M106.9 200.4v-1.2M107.1 208.3l2.7-2.7M107.8 200.5l.5-.2 .2-.5M109.8 208.9h1.2M111 208.9v11.6M213.6 209.5h1.3"/>
<path d="M214.9 207.2h-1.3M215 213.3h1.1M215 209.2h1.1M216.1 207.5h-1.1M218.6 203.3h1.3M219.9 203.3h1.2M221.3 207.3v2M223.6 213.3h1.2M223.6 209.2h1.2M224.8 207.5h-1.2M224.9 209.5h1.2M226.1 207.2h-1.2"/>
<path d="M85.2 220.3v1.2M87.5 221.5v-1.2M99.5 220.5v-1.2M111 220.5h-11.5"/>
</g>
<g fill="none" stroke="#000" stroke-width=".3" stroke-dasharray="1.3 .6" stroke-dashoffset=".8">
<path d="M101.9 194v3.6M107.1 196.6v-1.6M109.8 198.3v1.6M109.8 197.6v-3.6M109.8 199.9v-1.6M214.9 194.2v1.6M216.3 194.2v1.6M218.8 197.2v1.5M220.9 198.7v-1.5M223 194.2v1.6M225 194.2v1.6M84.6 219.3h3.6"/>
<path d="M85.5 216.5h1.7M88.2 211.3h-3.6M100.3 209h1.6M101.8 219.2h-1.6M101.8 219.3h-1.6M104 219.1h1.7M108.1 208.3l-7.9 7.9M109.7 215.1v-1.6M109.8 206.6v1.7M221.1 209.2v-1.7"/>
</g>
<g fill="none" stroke="#000" stroke-width=".3" stroke-dasharray="1.3 .6" stroke-dashoffset=".2">
<path d="M100.9 194.9v-4.7M101 190.3v18M110.8 190.2v4.7M207.5 194.6h-2.8M235 194.6h-2.8M80.8 210.4h4.7M92.8 211.3l6.1 6.1M92.9 211.4l6 5.9M98.9 210.5h-18M100.2 216.2l7.3-7.3M106.6 208.9l3.3-3.3M107.4 208.9l-7.3 7.3"/>
<path d="M109.8 201v4.6M109.8 201l-7.3 7.3M109.8 205.6v-4.7M109.8 200.9l-7.4 7.4M110.7 208.3v-18M80.9 220.1h18M85.5 220.2h-4.7M98.9 220.6h12.3M111.2 220.6v-12.3M111.2 221.1l-12.3 .3"/>
</g>
<g fill="none" stroke="#000" stroke-width=".3" stroke-dasharray="1.3 .6" stroke-dashoffset=".9">
<path d="M100.9 194.9v1.8M100.9 196.7h1.8M102.7 194.9h-1.8M103.8 199.6v1.8M109 196.7h1.8M109.9 200v-1.8M110.8 196.7v-1.8M110.8 194.9h-1.8M204.7 194.6l-1.2 1.2M204.9 194.5l-1.3 1.2M208.6 195.7l-1.2-1.2M208.7 195.8l-1.2-1.2"/>
<path d="M216.1 195.8a1.15 1.15 0 0 0-1.1 1.2M217.9 197v1.9M219.9 197v1.9M221.9 197v1.9M224.8 197a1.15 1.15 0 0 0-1.2-1.2M232.2 194.6l-1.2 1.2M232.4 194.5l-1.3 1.2M236.1 195.7l-1.2-1.2M236.2 195.8l-1.2-1.2M85.5 210.4v1.7M85.5 218.5v1.7M87.2 210.4h-1.7"/>
<path d="M87.2 212.1v-1.7M100.2 211.3h1.7M100.2 211.4h1.7M101.8 219.3h-1.7M103.8 219.3h1.9M104.1 201.4v-1.8M105.7 218.9h-1.9M109.5 213.3v1.8M109.8 208.3v-1.8M109.8 215.1v-1.8M85.5 220.2h1.7M87.2 220.2v-1.7"/>
</g>
<g fill="none" stroke="#000" stroke-width=".3" stroke-dasharray="1.3 .6" stroke-dashoffset=".7">
<path d="M112 179.9v28.4M216.3 195.8v32.3M217.1 195.8v32.3M218.5 195.1h1.4M219.9 195.1h1.3M223.5 195.8v32.3M88.8 211.3v1.4M88.8 219.3h5.7M88.8 219.3v-5.7M88.8 212.7v-1.4M88.8 212.7l6.6 6.6M88.9 212.6l6.6 6.6"/>
<path d="M88.9 219.2v-5.5M94.4 219.2h-5.5M95.4 219.3l-6.6-6.6M99.7 210.5h1.4M101.1 210.5v-1.4M101.1 210.6v-1.5M101.8 219.2l8-8M101.8 219.3l8.1-8M101.9 208l8-8M101.9 207.9l7.9-8M101.9 207.8v-9.5M109.8 211.3l-8 8"/>
<path d="M109.9 200.8l-8 8M98.9 221.4h-28.4M216.1 228v-32.2M217 228.1v-32.3M222.6 228.1v-32.3M222.8 228.1v-32.3M223.6 228v-32.2"/>
</g>
<g fill="none" stroke="#000" stroke-width=".3" stroke-dasharray="1.3 .6" stroke-dashoffset=".3">
<path d="M204.8 195.2v.7M205.3 195.2v.7M205.8 195.2h.7M205.8 195.2v.7M206.5 195.2v.7M207 195.2v.7M207.4 194.5h-2.5M207.4 195.2v.7M232.3 195.2v.7M232.8 195.2v.7M233.3 195.2h.7M233.3 195.2v.7"/>
<path d="M234 195.2v.7M234.5 195.2v.7M234.9 194.5h-2.5M234.9 195.2v.7M92.7 211.3h4.5M98.2 211.4h.7M99.5 211.3h.7M100.1 210.6v.7M101.9 209.2h-.7M101.9 211.4v-2.6M106.2 200.9l-.4-.5M106.5 200.4l-.3 .5"/>
<path d="M107.6 200.2v-.7M109.8 206.5l-1.7 1.8M109.9 212.1l-7.2 7.2M111.2 221.6l.6-.3"/>
</g>
<g fill="none" stroke="#000" stroke-width=".3" stroke-dasharray="1.3 .6" stroke-dashoffset="-.1">
<path d="M102.7 197.5v-3.4M109 194.1v3.4M214.9 195.8v32.1M218.6 196.1v7.2M224.9 195.8v32.1M84.7 212.2h3.4M88.1 218.4h-3.4M95.4 219.3h3.5M97.2 211.3l2.3 2.4M98.9 219.2h-3.4M100.1 215.4l6.5-6.5M106.5 208.9l-6.3 6.4"/>
<path d="M109.9 206.5l-2.5 2.4M109.9 219.3h-7.2M109.9 212.1v7.2M221.1 203.3v-7.2M99.5 220.5v-9.2"/>
</g>
<g fill="none" stroke="#000" stroke-width=".3" stroke-dasharray="1.3 .6" stroke-dashoffset=".1">
<path d="M99.6 196.8h4.8M104.4 194.8h-4.8M107.3 196.8h4.8M112.1 194.8h-4.8M215 195.1v18.2M223.6 197v16.3M85.4 209v4.9M85.4 216.7v4.8M87.4 213.9v-4.9M88.9 211.4h2.9M91.9 211.3h-3.1M100.2 219.3v-3.1"/>
<path d="M100.2 216.2v3M109.8 208.3v2.9M109.9 205.6v-4.8M112 208.3l-.3 12.5M213.6 209.3h4.8M216.1 213.3v-18.2M218.4 207.3h-4.8M221.3 209.3h4.8M224.8 213.3v-16.3M226.1 207.3h-4.8M87.4 221.5v-4.8"/>
</g>
<g fill="none" stroke="#000" stroke-width=".3" stroke-dasharray="1.3 .6" stroke-dashoffset="-.2">
<path d="M101.9 194v3.6M102.7 197.6v-3.6M102.7 195.9v-1v1.8v-.8M109 195.9v-1v1.8v-.8M109.1 194v3.6M109.8 197.6v-3.6M216.1 197h3.5M84.6 219.2h3.5M84.6 212.1h3.5M86.5 212.1h-1h1.7h-.7M86.5 218.5h-1h1.7h-.7M88.1 211.4h-3.5"/>
<path d="M88.1 218.5h-3.5M101.9 207.8l7.9-7.9"/>
</g>
<path d="M99.8 177.5v30.8M98.9 209.2h-30.9" fill="none" stroke="#808080" stroke-width=".3" stroke-dasharray="6.3 1.3 1.3 1.3 1.3 1.3" stroke-dashoffset=".5"/>
<path d="M112 208.3v-28.4M70.5 221.4h28.4" fill="none" stroke="#808080" stroke-width=".3" stroke-dasharray="6.3 1.3 1.3 1.3 1.3 1.3" stroke-dashoffset="1.7"/>
<path d="M98.9 221.4l12.5-.3M111.7 220.8l.3-12.5" fill="none" stroke="#808080" stroke-width=".3" stroke-dasharray="6.3 1.3 1.3 1.3 1.3 1.3" stroke-dashoffset="3.3"/>
<path d="M379.2 42.7v33.9M380.4 42v34M380.4 76v-34M381.6 76.6v-33.9M311.8 81.6v33.9M313 81v33.9M313 114.9v-33.9" fill="none" stroke="#808080" stroke-width=".3" stroke-dasharray="6.3 1.3 1.3 1.3 1.3 1.3" stroke-dashoffset="-1.1"/>
<path d="M314.2 114.3v-32.7" fill="none" stroke="#808080" stroke-width=".3" stroke-dasharray="6.3 1.3 1.3 1.3 1.3 1.3" stroke-dashoffset="-.5"/>
<path d="M379.1 76.8l-66 38.1M379.2 78.1l-66.1 38.2M313.1 116.3l66.1-38.2M314.2 116.9l66.1-38.1" fill="none" stroke="#808080" stroke-width=".3" stroke-dasharray="6.3 1.3 1.3 1.3 1.3 1.3" stroke-dashoffset="3.1"/>
<g font-size="4.1">
<text x="261.8" y="45.6">B3</text>
<text x="218.5" y="74.3" transform="rotate(-90 218.5 74.3)">640.2</text>
<text x="182.5" y="82.8">25.0</text>
<text x="224" y="80.4" transform="rotate(-90 224 80.4)">652.8（外寸）</text>
<text x="241.6" y="82.4">25.0</text>
<text x="212.5" y="84.5" transform="rotate(-90 212.5 84.5)">623.0（切断寸法）</text>
<text x="202.3" y="102.2">A3</text>
<text x="105.2" y="112.6">1402.0（切断寸法）</text>
<text x="113.4" y="117.5">1430.0</text>
<text x="107.3" y="123.5">1455.3（外寸）</text>
<text x="102.1" y="167.8">25.0</text>
<text x="134.7" y="205.6" transform="rotate(-90 134.7 205.6)">25.0</text>
<text x="44.7" y="218" transform="rotate(-90 44.7 218)">25.0</text>
<text x="134.7" y="218.3" transform="rotate(-90 134.7 218.3)">26.6</text>
<text x="89.5" y="237.1">25.0</text>
<text x="102.1" y="237.1">26.6</text>
</g>
<g font-size="4.1" fill="#191924">
<text x="288.1" y="192.3">部品番号</text>
<text x="295.3" y="197.9">1</text>
<text x="325.4" y="197.9">アルミパイプ 横用</text>
<text x="336.7" y="192.3">品名</text>
<text x="378.4" y="197.9">6063-T5</text>
<text x="381.6" y="192.3">材料</text>
<text x="396" y="192.3">個数</text>
<text x="399" y="197.9">1</text>
<text x="295.3" y="203.4">2</text>
<text x="323.1" y="203.4">アルミパイプ 縦用-S</text>
<text x="378.4" y="203.4">6063-T5</text>
<text x="399" y="203.4">2</text>
<text x="295.3" y="209">3</text>
<text x="329.8" y="209">L字ジョイント</text>
<text x="381.9" y="209">ASA</text>
<text x="399" y="209">2</text>
<text x="295.3" y="214.6">4</text>
<text x="324.2" y="214.6">L字ジョイントカバー</text>
<text x="381.9" y="214.6">ASA</text>
<text x="399" y="214.6">2</text>
<text x="295.3" y="220.2">7</text>
<text x="332.7" y="220.1">ブラケット</text>
<text x="380.6" y="220.2">SPHC</text>
<text x="399" y="220.2">2</text>
<text x="295.3" y="225.8">9</text>
<text x="319.6" y="225.8">Φ5×50皿タッピングねじ</text>
<text x="378.2" y="225.8">SUSXM7</text>
<text x="399" y="225.8">4</text>
<text x="47.8" y="230">詳細図 A3</text>
<text x="183.1" y="231.9">詳細図 B3</text>
<text x="294.2" y="231.4">11</text>
<text x="322.5" y="231.4">M4×10極低頭小ねじ</text>
<text x="378.2" y="231.4">SUSXM7</text>
<text x="399" y="231.4">4</text>
<text x="46.8" y="234.5">ｽｹｰﾙ 1 : 2</text>
<text x="182" y="236.4">ｽｹｰﾙ 1 : 2</text>
<text x="294.2" y="236.9">12</text>
<text x="315.5" y="236.9">Φ4×12極低頭タッピングねじ</text>
<text x="378.2" y="236.9">SUSXM7</text>
<text x="399" y="236.9">8</text>
</g>
<g font-size="3.5">
<text x="26.6" y="50.4">天井</text>
<text x="40.2" y="76.9">2</text>
<text x="182.7" y="74.3">2</text>
<text x="41.2" y="111.7">4</text>
<text x="204.9" y="113.9">4</text>
<text x="242" y="166.6">9</text>
<text x="197" y="168.2">9</text>
<text x="89.6" y="175.8">2</text>
<text x="88.1" y="190.6">12</text>
<text x="118.9" y="187.7">12</text>
<text x="66.1" y="196.8">3</text>
<text x="58.1" y="202">1</text>
<text x="80.7" y="199.3">12</text>
<text x="190.8" y="203.9">7</text>
<text x="198.8" y="211.2">11</text>
<text x="236.1" y="211.1">11</text>
<text x="202.5" y="220.5">2</text>
<text x="128.8" y="234.6">4</text>
<text x="340.8" y="270.7">1:10</text>
</g>
<g font-size="3.5" fill="#191924">
<text x="277.5" y="270.7">天井付け物干しkacu</text>
<text x="277.5" y="281.3">U型S施工図</text>
<text x="336.8" y="281.3">2022/05/24</text>
<text x="381.8" y="280.7">3</text>
</g>
<text font-size="3.2" fill="#191924" x="14.7" y="287.5">※この図面データの著作権および所有権は、森田アルミ工業株式会社が所有しております。　COPYRIGHT © Morita Aluminum Industry, Inc., ALL RIGHTS RESERVED</text>
<g font-size="2.8" fill="#191924">
<text x="265.5" y="266.8">機種名</text>
<text x="330.3" y="266.6">尺度</text>
<text x="381.4" y="271.7">森田アルミ工業(株)</text>
<text x="265.5" y="276.8">図名</text>
<text x="330.3" y="277.3">日付</text>
</g>
<text font-size="2.8" x="361.3" y="276.9">図番</text>
</svg>
